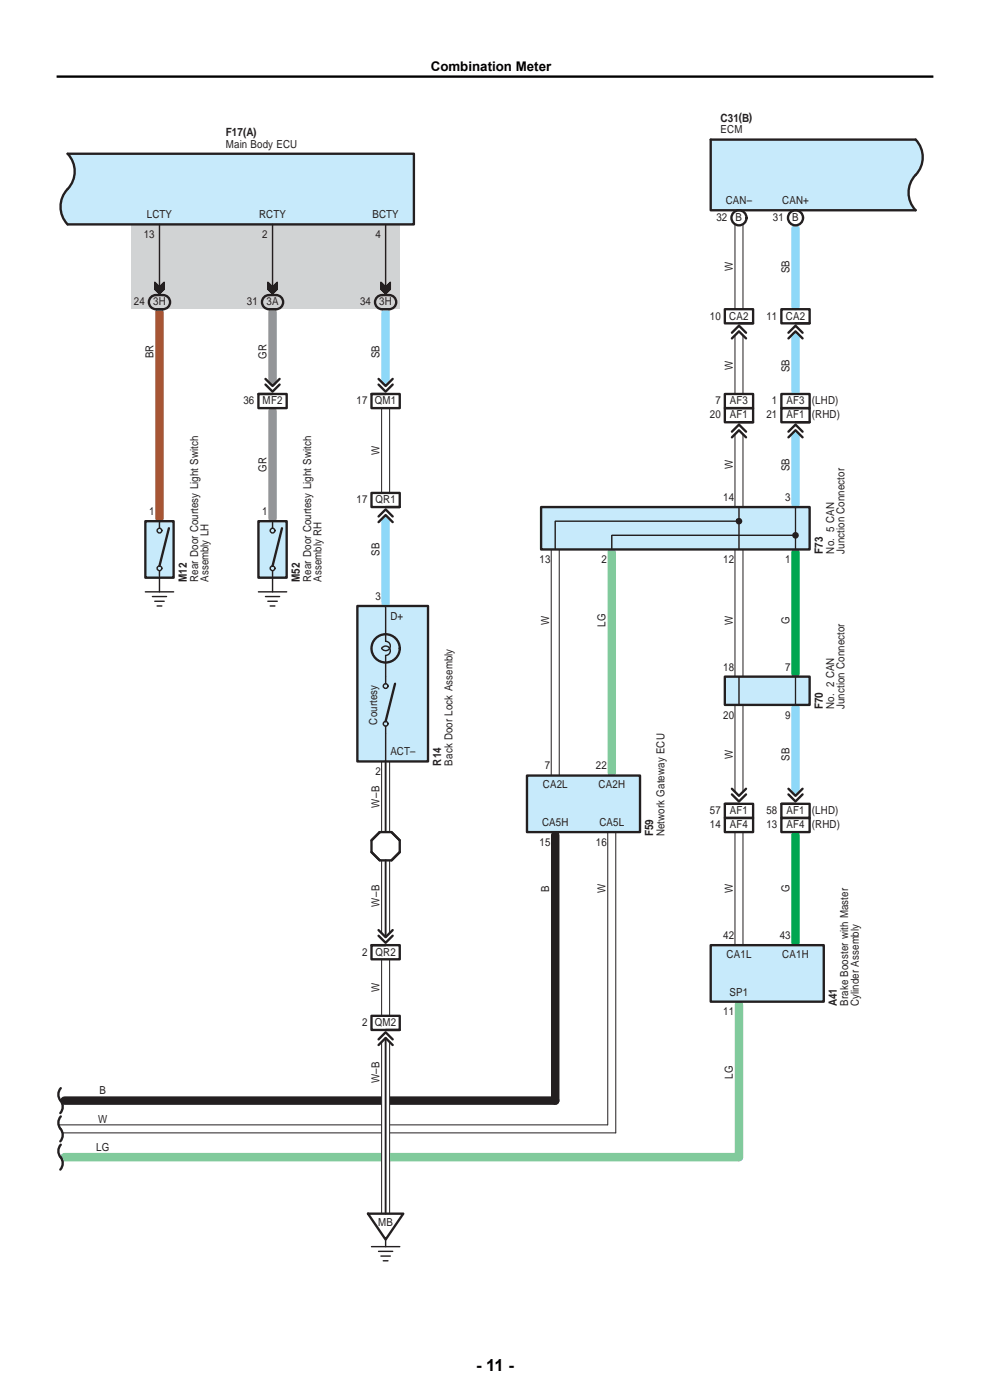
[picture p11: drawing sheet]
<svg xmlns="http://www.w3.org/2000/svg" width="210mm" height="297mm" viewBox="0 0 210 297" stroke-linecap="round" stroke-linejoin="round" font-family="sans-serif">
<g fill="none" stroke="#fff" stroke-width="1.8">
<path d="M156.8 46.5v20.4M168.7 46.5v20.4M33.8 64.3v47.6M57.8 64.3v20.6M81.8 64.3v20.6M156.8 67.3v17.6M168.7 67.3v17.6M57.8 85.3v26.6M81.8 85.3v20.6M156.8 88.3v20.6M168.7 88.3v20.6M81.8 106.3v23.6"/>
<path d="M117.8 115.3v50.5M129.8 115.3v50.5M156.8 115.3v29.5M168.7 115.3v29.5M156.8 148.2v23.6M168.7 148.2v23.6M81.8 160.2v17.6M117.8 175.2v57M129.8 175.2v63M156.8 175.2v26.6M168.7 175.2v26.6M81.8 181.2v20.6"/>
<path d="M81.8 202.2v14.6M81.8 217.2v41.6M156.8 211.2v33M12 233.5h104.5M12 239.5h116.5M12 245.5h143.5"/>
</g>
<g fill="none" stroke="#231f20" stroke-width=".21">
<path d="M155.9 47.8v17.8M157.6 47.8v17.8M155.9 71.1v12.5M157.6 71.1v12.5M80.9 86.6v18M82.6 86.6v18M155.9 92.1v15.5M157.6 92.1v15.5M116.9 116.6v47.9M118.6 116.6v47.9M155.9 116.6v26.9M157.6 116.6v26.9"/>
<path d="M155.9 149.5v18.5M157.6 149.5v18.5M80.9 161.5v15M82.6 161.5v15M128.9 176.5v62.1h-116.5M130.6 176.5v63.8h-117.3M155.9 176.5v24M157.6 176.5v24M80.9 182.5v15.5M82.6 182.5v15.5M80.9 203.5v12M82.6 203.5v12"/>
<path d="M80.9 221v36.5M82.6 221v36.5"/>
</g>
<path d="M117.8 177.2v56.3h-104.1" fill="none" stroke="#231f20" stroke-width="1.8"/>
<path d="M129.8 117.2v46.7M156.8 213.2v32.3h-143.1" fill="none" stroke="#81ca9c" stroke-width="1.8"/>
<path d="M81.8 161.5v15M81.8 182.5v16.3M81.8 220.2v37.3" fill="none" stroke="#231f20" stroke-width=".4"/>
<path d="M33.8 66.2v43.7" fill="none" stroke="#a75534" stroke-width="1.8"/>
<path d="M168.7 117.2v25.7M168.7 177.2v22.7" fill="none" stroke="#00a650" stroke-width="1.8"/>
<path d="M57.8 66.2v14.7M57.8 87.2v22.7" fill="none" stroke="#939598" stroke-width="1.8"/>
<path d="M168.7 48.5v16.4M81.8 66.2v14.7M168.7 71.2v11.7M168.7 92.2v14.7M81.8 110.2v17.7M168.7 150.2v17.7" fill="none" stroke="#8ed8f8" stroke-width="1.8"/>
<g fill="#c7eafb">
<path d="M153.8 143.5h17.9v6h-17.9z"/>
<path d="M150.8 200.5h23.9v12h-23.9z"/>
<path d="M111.8 164.5h24v12h-24z"/>
<path d="M30.8 110.6h6v12h-6z"/>
<path d="M54.8 110.6h6v12h-6z"/>
<path d="M75.8 128.6h15v32.9h-15z"/>
<path d="M114.8 107.6h56.9v9h-56.9z"/>
</g>
<path d="M27.8 47.6h57v18h-57z" fill="#d1d3d4"/>
<g fill="#c7eafb">
<path d="M14.3 32.6h73.5v15h-73.5a5.6 5.6 0 0 1 .6-8.2 5.4 5.4 0 0 0-.6-6.8z"/>
<path d="M150.8 29.6h43.4a5.6 5.6 0 0 1-.5 8.2 5.4 5.4 0 0 0 .5 6.8h-43.4z"/>
</g>
<g fill="none" stroke="#231f20" stroke-width=".5">
<path d="M14.3 32.6h73.5v15h-73.5a5.6 5.6 0 0 1 .6-8.2 5.4 5.4 0 0 0-.6-6.8zM150.8 29.6h43.4a5.6 5.6 0 0 1-.5 8.2 5.4 5.4 0 0 0 .5 6.8h-43.4zM31.9 63.2l.3-.3a3.2 3.2 0 0 1 3.6 .3 1.5 1.5 0 0 1 .1 1.6 1.5 1.5 0 0 1-1.3 .8h-1.5a1.5 1.5 0 0 1-1.4-.8 1.5 1.5 0 0 1 .2-1.6zM55.9 63.2l.3-.3a3.2 3.2 0 0 1 3.6 .3 1.5 1.5 0 0 1 .1 1.6 1.5 1.5 0 0 1-1.3 .8h-1.5a1.5 1.5 0 0 1-1.4-.8 1.5 1.5 0 0 1 .2-1.6zM79.8 63.2l.4-.3a3.2 3.2 0 0 1 3.6 .3 1.5 1.5 0 0 1 .1 1.6 1.5 1.5 0 0 1-1.4 .8h-1.5a1.5 1.5 0 0 1-1.3-.8 1.5 1.5 0 0 1 .1-1.6zM153.8 65.6h5.9v3h-5.9zM155.3 71.8l1.5-1.5 1.5 1.5M155.3 70.6l1.5-1.5 1.5 1.5M156.8 68.6h3M165.7 65.6h6v3h-6zM167.2 71.8l1.5-1.5 1.5 1.5M167.2 70.6l1.5-1.5 1.5 1.5"/>
<path d="M168.7 68.6h3M54.8 83.6h6v3h-6zM54.8 83.6h3M56.3 80.4l1.5 1.5 1.5-1.5M56.3 81.6l1.5 1.5 1.5-1.5M78.8 83.6h6v3h-6zM78.8 83.6h3M80.3 80.4l1.5 1.5 1.5-1.5M80.3 81.6l1.5 1.5 1.5-1.5M153.8 86.6h5.9v3h-5.9zM153.8 83.6h5.9v3h-5.9zM155.3 91.6l1.5-1.5 1.5 1.5"/>
<path d="M155.3 92.8l1.5-1.5 1.5 1.5M156.8 89.6h3M165.7 86.6h6v3h-6zM165.7 83.6h6v3h-6zM167.2 91.6l1.5-1.5 1.5 1.5M167.2 92.8l1.5-1.5 1.5 1.5M168.7 89.6h3M30.8 110.6h6v12h-6zM35.8 112.1l-2 8M54.8 110.6h6v12h-6zM59.8 112.1l-2 8M78.8 104.6h6v3h-6z"/>
<path d="M80.3 110.8l1.5-1.5 1.5 1.5M80.3 109.6l1.5-1.5 1.5 1.5M81.8 107.6h3M114.8 107.6h56.9v9h-56.9zM75.8 128.6h15v32.9h-15zM83.8 145l-2 8M153.8 143.5h17.9v6h-17.9zM80.6 176.5l-1.8 1.8M83 176.5l1.8 1.8M111.8 164.5h24v12h-24zM153.8 173.5h5.9v3h-5.9zM153.8 170.5h5.9v3h-5.9z"/>
<path d="M153.8 170.5h3M155.3 168.5l1.5 1.5 1.5-1.5M155.3 167.3l1.5 1.5 1.5-1.5M165.7 173.5h6v3h-6zM165.7 170.5h6v3h-6zM165.7 170.5h3M167.2 168.5l1.5 1.5 1.5-1.5M167.2 167.3l1.5 1.5 1.5-1.5M78.8 180.8l1.8 1.7M80.3 197.3l1.5 1.5 1.5-1.5M80.3 198.5l1.5 1.5 1.5-1.5M84.8 180.8l-1.8 1.7"/>
<path d="M78.8 215.5h6v3h-6zM78.8 200.5h6v3h-6zM78.8 200.5h3M81.8 218.5h3M150.8 200.5h23.9v12h-23.9zM12.9 230.8a2.19 2.19 0 0 0 .2 3.1 2.01 2.01 0 0 1-.3 2.2M12.9 236.8a2.19 2.19 0 0 0 .2 3.1 2.01 2.01 0 0 1-.3 2.2M80.3 220.5l1.5-1.5 1.5 1.5M80.3 221.7l1.5-1.5 1.5 1.5M12.9 242.8a2.19 2.19 0 0 0 .2 3.1 2.01 2.01 0 0 1-.3 2.2M78.1 257.5h7.4l-3.7 5.5z"/>
<circle cx="156.8" cy="46.2" r="1.6"/>
<circle cx="168.7" cy="46.2" r="1.6"/>
<circle cx="81.8" cy="137.5" r="3"/>
<circle cx="81.8" cy="179.5" r="3.2"/>
</g>
<g fill="none" stroke="#231f20" stroke-width=".3">
<path d="M33.8 47.6v15M57.8 47.6v15M81.8 47.6v15M33.8 60.9l-1-1v1.5l1 1 1-1v-1.5l-1 1-.9-.9v1.4l.1 .1v-1.3l.1 1.4 .1 .1v-1.3l.1 1.4 .1 .1v-1.3l.2 1.5v-1.3l.1 .1 .1 1.4v-1.3l.1-.2v1.4l.2-1.6v1.4l.1-.1 .1-1.5v1.4l.1-.1 .1-1.5v1.4l.1-.1 .1-1.5v1.4M57.8 60.9l-1-1v1.5l1 1 1-1v-1.5l-1 1-.9-.9v1.4l.1 .1v-1.3l.1 1.4 .1 .1v-1.3l.2 1.5v-1.3l.1 .1 .1 1.4v-1.3l.1 .1 .1 1.4v-1.3l.1-.2v1.4l.2-1.6v1.4l.1-.1 .1-1.5v1.4l.1-.1 .1-1.5v1.4l.1-.1 .1-1.5v1.4M81.8 60.9l-1-1v1.5l1 1 1-1v-1.5l-1 1-.9-.9v1.4l.1 .1v-1.3l.1 1.4 .1 .1v-1.3l.1 1.4 .1 .1v-1.3l.2 1.5v-1.3l.1 .1 .1 1.4v-1.3l.1-.2v1.4l.1-1.5 .1-.1v1.4l.2-1.6v1.4l.1-.1 .1-1.5v1.4l.1-.1 .1-1.5v1.4M33.8 110.6v1.5M57.8 110.6v1.5M156.3 110.2a.55 .55 0 0 0 .3 .9 .55 .55 0 0 0 .7-.6 .55 .55 0 0 0-.8-.4l-.2 .1 .2 .6h.4l.1-.3-.2-.2h-.2l.2 .3h-39v6M156.8 107.6v9M168.3 113.2a.55 .55 0 0 0 .3 .9 .55 .55 0 0 0 .7-.6 .55 .55 0 0 0-.8-.4l-.2 .1 .2 .6h.4l.1-.3-.2-.2h-.2l.1 .3h-38.9v3M168.7 107.6v9"/>
<path d="M30.8 125.6h6M32.3 126.6h3M32.8 127.6h2M33.3 128.6h1M33.8 121.1v4.5M54.8 125.6h6M56.3 126.6h3M56.8 127.6h2M57.3 128.6h1M57.8 121.1v4.5M81.8 128.6v7.4a.99 .99 0 0 1 .9 1.5 .99 .99 0 0 1-1.7 0 .99 .99 0 0 1 1.7 .1 .99 .99 0 0 1-.9 1.4v6M81.8 154v7.5"/>
<path d="M156.8 143.5v6M168.7 143.5v6M78.8 264.5h6M80.3 265.5h3M80.8 266.5h2M81.3 267.5h1M81.8 263v1.5"/>
<circle cx="33.8" cy="112.6" r=".5"/>
<circle cx="57.8" cy="112.6" r=".5"/>
<circle cx="33.8" cy="120.6" r=".5"/>
<circle cx="57.8" cy="120.6" r=".5"/>
<circle cx="81.8" cy="145.5" r=".5"/>
<circle cx="81.8" cy="153.5" r=".5"/>
</g>
<path d="M12 16.3h186" fill="none" stroke="#000" stroke-width=".5"/>
<text font-size="3.5" x="101" y="290.9">- 11 -</text>
<text font-size="2.8" x="91.4" y="15.1">Combination Meter</text>
<g font-size="2.4" fill="#231f20">
<text x="47.9" y="28.9">F17(A)</text>
<text x="152.9" y="25.8">C31(B)</text>
<text x="174.5" y="117.5" transform="rotate(-90 174.5 117.5)">F73</text>
<text x="39.6" y="123.4" transform="rotate(-90 39.6 123.4)">M12</text>
<text x="63.6" y="123.4" transform="rotate(-90 63.6 123.4)">M52</text>
<text x="174.5" y="150.4" transform="rotate(-90 174.5 150.4)">F70</text>
<text x="93.6" y="162.4" transform="rotate(-90 93.6 162.4)">R14</text>
<text x="138.5" y="177.4" transform="rotate(-90 138.5 177.4)">F59</text>
<text x="177.5" y="213.4" transform="rotate(-90 177.5 213.4)">A41</text>
</g>
<g font-size="2.3" fill="#231f20">
<text x="152.9" y="28.3">ECM</text>
<text x="47.9" y="31.3">Main Body ECU</text>
<text x="31.2" y="46.3">LCTY</text>
<text x="55" y="46.3">RCTY</text>
<text x="79" y="46.3">BCTY</text>
<text x="152" y="46.9">32</text>
<text x="153.9" y="43.3">CAN–</text>
<text x="156" y="46.9">B</text>
<text x="164" y="46.9">31</text>
<text x="165.9" y="43.3">CAN+</text>
<text x="168" y="46.9">B</text>
<text x="30.5" y="50.5">13</text>
<text x="55.6" y="50.5">2</text>
<text x="79.6" y="50.5">4</text>
<text x="155.4" y="57.6" transform="rotate(-90 155.4 57.6)">W</text>
<text x="167.4" y="58" transform="rotate(-90 167.4 58)">SB</text>
<text x="28.4" y="64.8">24</text>
<text x="32.5" y="64.8">3H</text>
<text x="52.4" y="64.8">31</text>
<text x="56.5" y="64.8">3A</text>
<text x="76.4" y="64.8">34</text>
<text x="80.5" y="64.8">3H</text>
<text x="150.6" y="67.8">10</text>
<text x="154.7" y="67.8">CA2</text>
<text x="162.6" y="67.8">11</text>
<text x="166.7" y="67.8">CA2</text>
<text x="32.5" y="76" transform="rotate(-90 32.5 76)">BR</text>
<text x="56.5" y="76.2" transform="rotate(-90 56.5 76.2)">GR</text>
<text x="80.5" y="76" transform="rotate(-90 80.5 76)">SB</text>
<text x="155.4" y="78.6" transform="rotate(-90 155.4 78.6)">W</text>
<text x="167.4" y="79" transform="rotate(-90 167.4 79)">SB</text>
<text x="51.6" y="85.8">36</text>
<text x="55.7" y="85.8">MF2</text>
<text x="75.6" y="85.8">17</text>
<text x="79.5" y="85.8">QM1</text>
<text x="150.6" y="88.8">20</text>
<text x="151.7" y="85.8">7</text>
<text x="154.8" y="85.8">AF3</text>
<text x="154.8" y="88.8">AF1</text>
<text x="162.6" y="88.8">21</text>
<text x="163.7" y="85.8">1</text>
<text x="166.8" y="85.8">AF3</text>
<text x="166.8" y="88.8">AF1</text>
<text x="172.2" y="88.6">(RHD)</text>
<text x="172.2" y="85.6">(LHD)</text>
<text x="56.5" y="100.1" transform="rotate(-90 56.5 100.1)">GR</text>
<text x="80.5" y="96.6" transform="rotate(-90 80.5 96.6)">W</text>
<text x="155.4" y="99.6" transform="rotate(-90 155.4 99.6)">W</text>
<text x="167.4" y="100" transform="rotate(-90 167.4 100)">SB</text>
<text x="75.6" y="106.8">17</text>
<text x="79.6" y="106.8">QR1</text>
<text x="153.4" y="106.3">14</text>
<text x="166.6" y="106.3">3</text>
<text x="31.7" y="109.3">1</text>
<text x="55.6" y="109.3">1</text>
<text x="80.5" y="118" transform="rotate(-90 80.5 118)">SB</text>
<text x="114.4" y="119.5">13</text>
<text x="127.6" y="119.5">2</text>
<text x="153.4" y="119.5">12</text>
<text x="166.6" y="119.5">1</text>
<text x="176.9" y="117.5" transform="rotate(-90 176.9 117.5)">No. 5 CAN</text>
<text x="179.1" y="117.5" transform="rotate(-90 179.1 117.5)">Junction Connector</text>
<text x="42" y="123.4" transform="rotate(-90 42 123.4)">Rear Door Courtesy Light Switch</text>
<text x="44.2" y="123.4" transform="rotate(-90 44.2 123.4)">Assembly LH</text>
<text x="66" y="123.4" transform="rotate(-90 66 123.4)">Rear Door Courtesy Light Switch</text>
<text x="68.2" y="123.4" transform="rotate(-90 68.2 123.4)">Assembly RH</text>
<text x="79.6" y="127.3">3</text>
<text x="82.8" y="131.4">D+</text>
<text x="116.5" y="132.5" transform="rotate(-90 116.5 132.5)">W</text>
<text x="128.5" y="133" transform="rotate(-90 128.5 133)">LG</text>
<text x="155.4" y="132.5" transform="rotate(-90 155.4 132.5)">W</text>
<text x="167.4" y="132.4" transform="rotate(-90 167.4 132.4)">G</text>
<text x="153.4" y="142.2">18</text>
<text x="166.6" y="142.2">7</text>
<text x="80" y="153.7" transform="rotate(-90 80 153.7)">Courtesy</text>
<text x="153.4" y="152.4">20</text>
<text x="166.6" y="152.4">9</text>
<text x="176.9" y="150.4" transform="rotate(-90 176.9 150.4)">No. 2 CAN</text>
<text x="179.1" y="150.4" transform="rotate(-90 179.1 150.4)">Junction Connector</text>
<text x="82.8" y="160.2">ACT–</text>
<text x="155.4" y="161" transform="rotate(-90 155.4 161)">W</text>
<text x="167.4" y="161.4" transform="rotate(-90 167.4 161.4)">SB</text>
<text x="79.6" y="164.4">2</text>
<text x="96" y="162.4" transform="rotate(-90 96 162.4)">Back Door Lock Assembly</text>
<text x="115.1" y="167.2">CA2L</text>
<text x="115.6" y="163.2">7</text>
<text x="126.4" y="163.2">22</text>
<text x="127" y="167.2">CA2H</text>
<text x="80.5" y="171.3" transform="rotate(-90 80.5 171.3)">W–B</text>
<text x="150.6" y="172.7">57</text>
<text x="154.8" y="172.7">AF1</text>
<text x="162.6" y="172.7">58</text>
<text x="166.8" y="172.7">AF1</text>
<text x="172.2" y="172.6">(LHD)</text>
<text x="114.4" y="179.4">15</text>
<text x="115" y="175.2">CA5H</text>
<text x="126.4" y="179.4">16</text>
<text x="127.1" y="175.2">CA5L</text>
<text x="141" y="177.4" transform="rotate(-90 141 177.4)">Network Gateway ECU</text>
<text x="150.6" y="175.7">14</text>
<text x="154.8" y="175.7">AF4</text>
<text x="162.6" y="175.7">13</text>
<text x="166.8" y="175.7">AF4</text>
<text x="172.2" y="175.6">(RHD)</text>
<text x="116.5" y="189.2" transform="rotate(-90 116.5 189.2)">B</text>
<text x="128.5" y="189.5" transform="rotate(-90 128.5 189.5)">W</text>
<text x="155.4" y="189.5" transform="rotate(-90 155.4 189.5)">W</text>
<text x="167.4" y="189.3" transform="rotate(-90 167.4 189.3)">G</text>
<text x="80.5" y="192.3" transform="rotate(-90 80.5 192.3)">W–B</text>
<text x="76.8" y="202.7">2</text>
<text x="79.6" y="202.7">QR2</text>
<text x="153.4" y="199.2">42</text>
<text x="154.1" y="203.2">CA1L</text>
<text x="165.4" y="199.2">43</text>
<text x="165.9" y="203.2">CA1H</text>
<text x="80.5" y="210.5" transform="rotate(-90 80.5 210.5)">W</text>
<text x="153.4" y="215.4">11</text>
<text x="154.8" y="211.2">SP1</text>
<text x="179.9" y="213.4" transform="rotate(-90 179.9 213.4)">Brake Booster with Master</text>
<text x="182.1" y="213.4" transform="rotate(-90 182.1 213.4)">Cylinder Assembly</text>
<text x="76.8" y="217.7">2 QM2</text>
<text x="21.1" y="232.2">B</text>
<text x="80.5" y="229.8" transform="rotate(-90 80.5 229.8)">W–B</text>
<text x="155.4" y="228.9" transform="rotate(-90 155.4 228.9)">LG</text>
<text x="20.8" y="238.2">W</text>
<text x="20.4" y="244.2">LG</text>
<text x="80.2" y="260.2">MB</text>
</g>
</svg>
